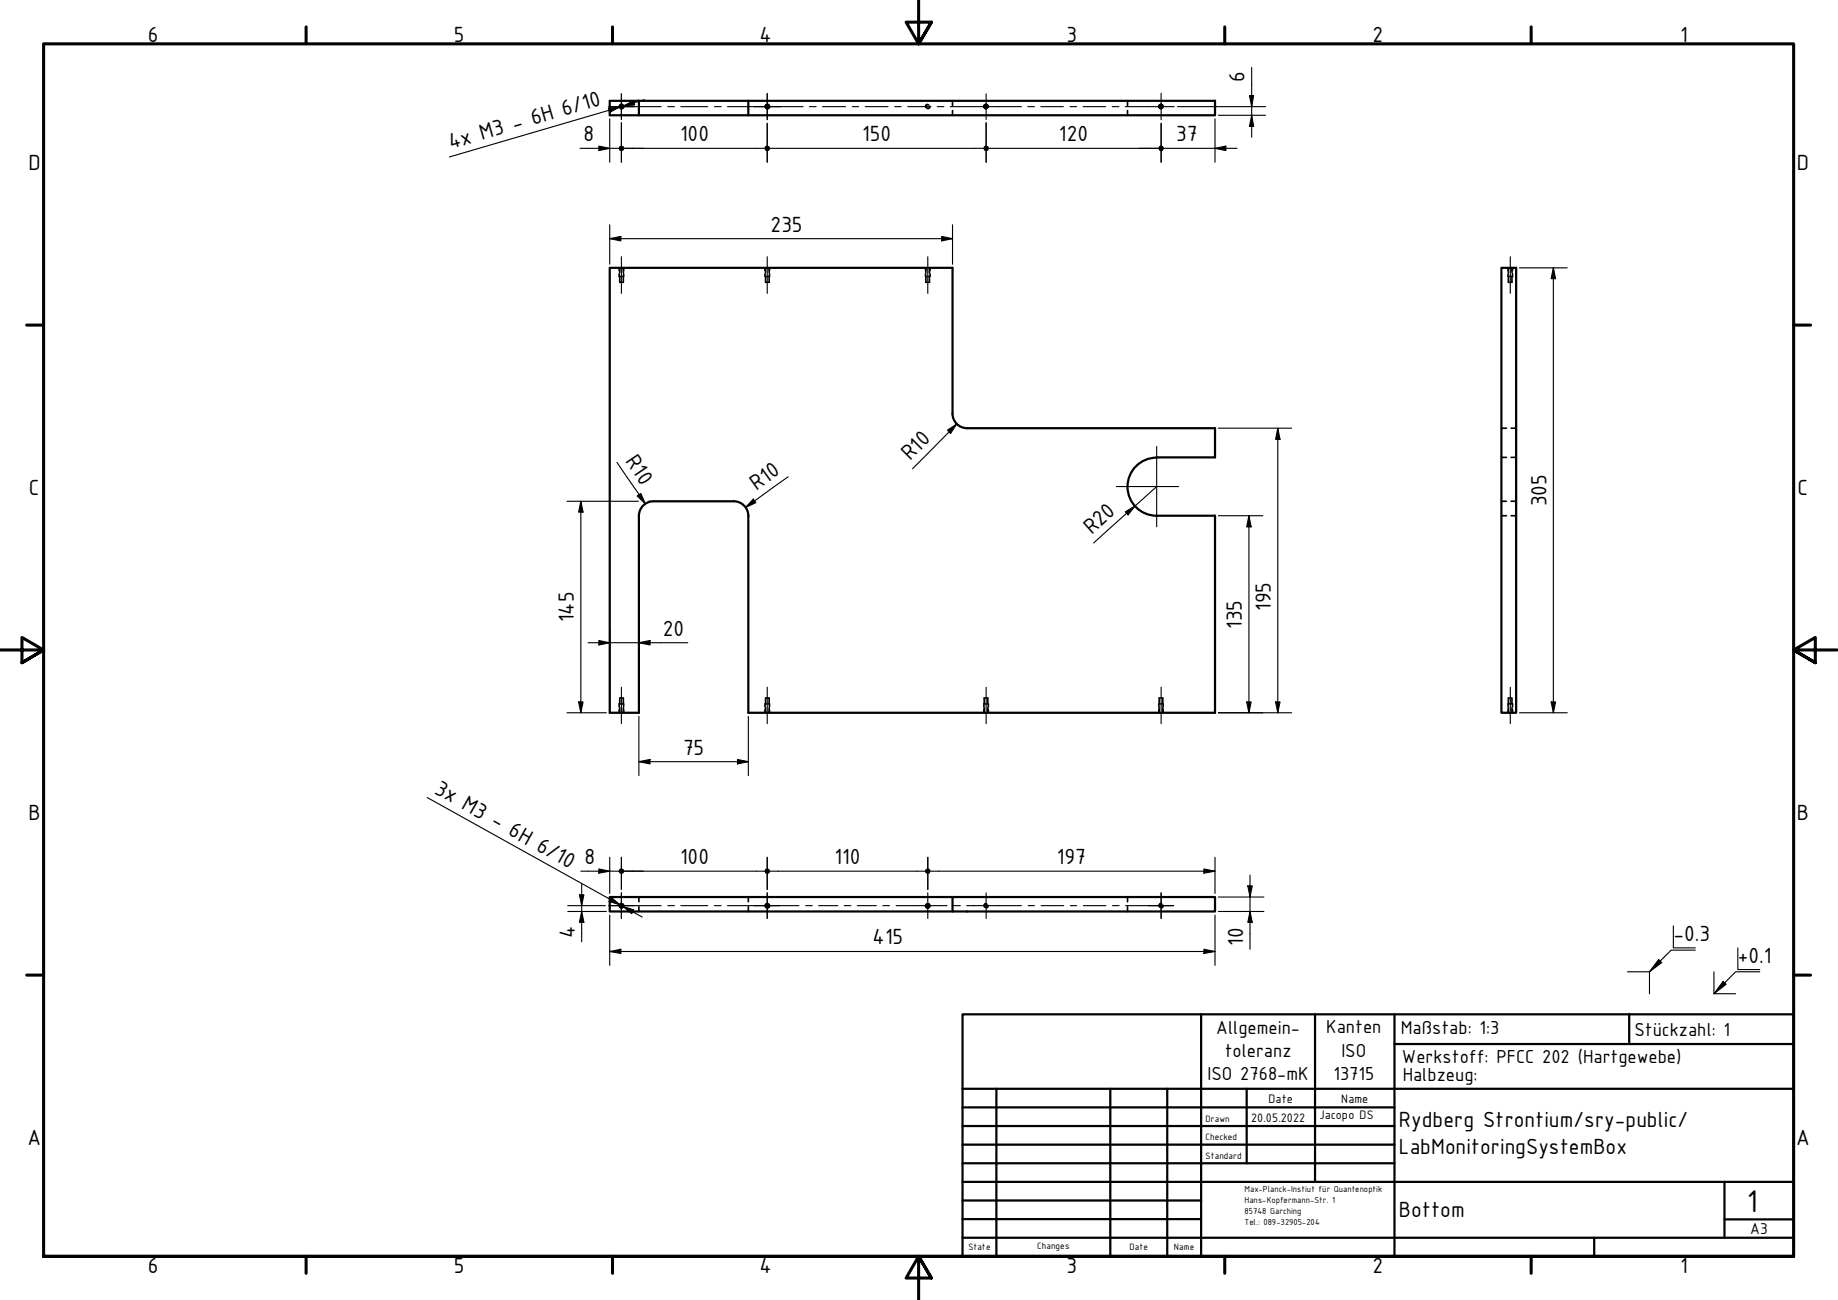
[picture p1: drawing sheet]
<svg xmlns="http://www.w3.org/2000/svg" width="420mm" height="297mm" viewBox="0 0 420 297" stroke-linecap="round" stroke-linejoin="round" font-family="sans-serif">
<!-- layer: Verdeckt (ISO) -->
<g fill="none" stroke="#000" stroke-width=".38">
<path d="M142.4 24.8h-.2M142.6 24.4l-.1 .2M175.7 24.8h-.2M175.9 24.4l-.1 .2M212 23.9l-.3 .1-.1 .4M212.3 24a.44 .44 0 0 0-.7 .4l.3 .4 .4-.1M212.5 24.2v.4l-.3 .2M217.7 23v1.1M217.7 25.3v1M257.7 23v1.1M257.7 25.3v1M141.5 62.5v.7h.4"/>
<path d="M141.5 61.2v.6M141.7 63.4v1.1h.2M141.7 61.2v1.1M142.5 63.4v1.1h-.3M142.5 61.2v1.1M142.6 62.5v.7h-.4M142.6 61.2v.6M174.9 61.2v.6M174.9 62.5v.7h.4M175 63.4v1.1h.3M175 61.2v1.1M175.8 63.4v1.1h-.3"/>
<path d="M175.8 61.2v1.1M175.9 61.2v.6M175.9 62.5v.7h-.3M211.6 62.5v.7h.3M211.6 61.2v.6M211.6 63.4v1.1h.4M211.6 61.2v1.1M212.5 63.4v1.1h-.3M212.5 61.2v1.1M212.6 62.5v.7h-.4M212.6 61.2v.6M344.7 62.5v.7h.4"/>
<path d="M344.7 61.2v.6M344.8 63.4v1.1h.3M344.8 61.2v1.1M345.6 63.4v1.1h-.2M345.6 61.2v1.1M345.8 62.5v.7h-.4M345.8 61.2v.6M343.2 97.8h1.2M345.4 97.8h1.2M343.2 104.5h1.2M343.2 117.8h1.2M343.2 114.5h1.2"/>
<path d="M345.4 104.5h1.2M345.4 117.8h1.2M345.4 114.5h1.2M141.9 159.5h-.2v1.1M142.2 159.5h.3v1.1M175.3 159.5h-.3v1.1M175.5 159.5h.3v1.1M225.3 159.5h-.3v1.1M225.6 159.5h.2v1.1M265.2 159.5h-.2v1.1M265.6 159.5h.2v1.1M345.1 159.5h-.3v1.1"/>
<path d="M345.4 159.5h.2v1.1M141.5 162.2v.7M141.7 161.7v1.2M141.9 160.8h-.4v.7M142.2 160.8h.4v.7M142.5 161.7v1.2M142.6 162.2v.7M174.9 162.2v.7M175 161.7v1.2M175.3 160.8h-.4v.7M175.6 160.8h.3v.7M175.8 161.7v1.2"/>
<path d="M175.9 162.2v.7M224.9 162.2v.7M225 161.7v1.2M225.2 160.8h-.3v.7M225.6 160.8h.3v.7M225.8 161.7v1.2M225.9 162.2v.7M264.9 162.2v.7M265 161.7v1.2M265.2 160.8h-.3v.7M265.6 160.8h.3v.7M265.8 161.7v1.2"/>
<path d="M265.9 162.2v.7M344.7 162.2v.7M344.8 161.7v1.2M345.1 160.8h-.4v.7M345.4 160.8h.4v.7M345.6 161.7v1.2M345.8 162.2v.7M141.7 206.7l-.1 .2M142 206.4l-.2 .2M146 205v1M146 207.2v1.1M171.1 205v1"/>
<path d="M171.1 207.2v1.1M175 206.7l-.1 .2M175.3 206.4l-.2 .2M225.3 206.4l-.4 .6M225.6 206.6h-.4l-.2 .3 .2 .4 .4-.1M225.9 206.9l-.2 .4-.2 .1M257.7 205v1M257.7 207.2v1.1M265.3 206.4l-.4 .6M265.6 206.6h-.4l-.2 .3 .2 .4 .4-.1M265.9 206.9l-.2 .4-.2 .1"/>
</g>
<!-- layer: Sichtbar (ISO) -->
<g fill="none" stroke="#000" stroke-width=".51">
<path d="M146 23h25.1v3.3h-25.1zM146 23h-6.6v3.3h6.6M171.1 23h106.6v3.3h-106.6M343.2 61.2h3.4v101.7h-3.4zM167.7 114.5a3.3 3.3 0 0 1 3.4 3.4M167.8 114.5h-18.4a3.3 3.3 0 0 0-3.3 3.4M171.1 117.8v45.1h106.6v-45.1h-13.3M264.4 104.6a6.6 6.6 0 0 0-6.7 6.6 6.6 6.6 0 0 0 6.7 6.6M264.4 104.5h13.3v-6.7h-56.6a3.3 3.3 0 0 1-3.4-3.3v-33.3h-78.3v101.7h6.6v-45.1M217.7 205h60v3.3h-60zM217.7 205h-78.3v3.3h78.3"/>
<circle cx="142.1" cy="24.3" r=".41"/>
<circle cx="175.4" cy="24.3" r=".41"/>
<circle cx="225.4" cy="24.3" r=".41"/>
<circle cx="265.4" cy="24.3" r=".41"/>
<circle cx="142.1" cy="207" r=".41"/>
<circle cx="175.4" cy="207" r=".41"/>
<circle cx="212.1" cy="207" r=".41"/>
</g>
<!-- layer: Sichtbar schmal (ISO) -->
<path d="M142.6 24.4a.48 .48 0 0 0-.4-.5 .48 .48 0 0 0-.6 .4 .48 .48 0 0 0 .4 .5M175.9 24.4a.48 .48 0 0 0-.4-.5 .48 .48 0 0 0-.6 .4 .48 .48 0 0 0 .4 .5M225.9 24.4a.48 .48 0 0 0-.4-.5 .48 .48 0 0 0-.6 .4 .48 .48 0 0 0 .4 .5M265.9 24.4a.48 .48 0 0 0-.4-.5 .48 .48 0 0 0-.6 .4 .48 .48 0 0 0 .4 .5M142.2 206.5a.48 .48 0 0 1 .4 .5 .48 .48 0 0 1-.6 .4 .48 .48 0 0 1-.4-.5M175.5 206.5a.48 .48 0 0 1 .4 .5 .48 .48 0 0 1-.6 .4 .48 .48 0 0 1-.4-.5M212.1 206.5a.48 .48 0 0 1 .4 .5 .48 .48 0 0 1-.5 .4 .48 .48 0 0 1-.4-.5" fill="none" stroke="#000" stroke-width=".38"/>
<!-- layer: Schraffur (ISO) -->
<path d="M379.2 219.3l.3 .3-2.4 2.4zM377.1 222l2.4-2.4 .4 .3zM393.9 224.3l.7 .6-2.8 2.2z" fill="#000"/>
<!-- layer: Rahmen (ISO) -->
<g fill="none" stroke="#000" stroke-width=".7">
<path d="M70 6.1v3.9M140 6.1v3.9M210 0v10l-2.9-4.9h5.8l-2.9 4.9 2.9-4.9M280 6.1v3.9M350 6.1v3.9M6.1 74.3h3.9M410 74.3h3.9M0 148.5h10l-5-2.8v5.7l5-2.9-5 2.9M420 148.5h-10l5-2.8v5.7l-5-2.9 5 2.9M6.1 222.8h3.9M410 222.8h3.9M10 287.1v-277.1h400v277.1h-400h400"/>
<path d="M70 287.1v3.8M140 287.1v3.8M212.9 292l-2.9-4.9 2.9 4.9h-5.8l2.9-4.9v9.9M280 287.1v3.8M350 287.1v3.8"/>
</g>
<!-- layer: Titel (ISO) -->
<g fill="none" stroke="#000" stroke-width=".51">
<path d="M220 231.8h190v55.3h-190zM274.6 231.8v55.3M300.6 231.8v38.3M318.8 238.6h91.2M318.8 231.8v55.3M372.4 231.8v6.8M220 253h98.8M220 257.3h98.8M220 248.8h190M227.8 248.8v38.3M253.8 248.8v38.3M266.8 248.8v38.3"/>
<path d="M285 248.8v17M220 261.5h98.8M220 265.8h98.8M220 270.1h190M220 274.3h54.6M220 278.6h54.6M394.2 278.6h15.8M394.2 270.1v12.7M220 282.8h190M364.4 282.8v4.3"/>
</g>
<!-- layer: Mittelpunktmarkierung (ISO) -->
<g fill="none" stroke="#000" stroke-width=".25">
<path d="M139.2 24.4h5.8M142 21.4v5.9M172.4 24.4h6M175.4 21.4v5.9M175.4 21.3v6.1M225.4 21.4v5.9M265.4 21.3v6.1M255.2 111.2h14.2M264.4 102v18.4M139.2 206.9h5.8M142 204v5.9M172.5 206.9h5.8"/>
<path d="M175.4 204v5.9M212.1 204v5.9M225.4 204v5.9M262.5 206.9h5.8M265.4 204v5.9"/>
</g>
<g fill="none" stroke="#000" stroke-width=".25">
<path d="M286.1 15.4v16M132.6 33.9h9.4M136.9 33.4l2.5 .5-2.5 .5zM139.4 27.2v9.9M142 28.1v9M142.7 33.9h32.1M175.4 28.2v8.9M176 33.9h48.8M225.4 28.1v9M226.1 33.9h38.7M265.4 33.9h17.4M265.4 28.2v8.9"/>
<path d="M269.2 24.4h20.1M277.7 33.9l2.5-.5v1zM277.7 27.2v9.9M278.5 26.3h10.8M285.6 21.8h1l-.5 2.6zM286.1 26.3l.5 2.6h-1zM139.4 54.5l2.5-.5v1zM139.4 54.5h78.3M139.4 51.4v9M215.3 54l2.4 .5-2.4 .5zM217.7 51.4v9M347.3 61.2h11"/>
<path d="M355.1 61.2l.5 2.5h-1zM355.1 61.2v101.7M216.6 98.3l2.1-1.4-1.4 2.1zM218.7 96.9l-10.1 10.2M278.5 97.8h16.8M292.1 97.8l.5 2.6h-1zM292.1 97.8v65.1M129.6 114.5h16.3M132.8 114.5l.5 2.5h-1zM132.8 114.5v48.4M141 105.6l6.5 9.5M145.7 113.3l.8-.5 1 2.3z"/>
<path d="M148.2 114.5h.4M172.2 114l.6 .9-2.4 1zM180.1 109l-9.7 6.9M257.2 117l2.3-1.4-1.6 2.1zM264.4 111.2l-14.4 12.9M278.5 117.8h10.2M285.5 117.8l.5 2.6h-1zM285.5 117.8v45.1M134.4 146.9h22.8M136.9 146.4l2.5 .5-2.5 .5zM139.4 143.7v18.3M146 146.9l2.6-.5v1z"/>
<path d="M146 143.7v18.3M129.6 162.9h9M132.3 160.4h1l-.5 2.5zM146 174l2.6-.5v1zM146 163.7v13.5M146 174h25.1M168.6 173.5l2.5 .5-2.5 .5zM171.1 163.7v13.5M278.5 162.9h16.8M285 160.4h1l-.5 2.5zM291.6 160.4h1l-.5 2.5zM347.3 162.9h11"/>
<path d="M354.6 160.4h1l-.5 2.5zM132.8 199.1h9.2M136.9 198.6l2.5 .5-2.5 .4zM139.4 195.9v8.2M142 195.9v7.3M142.7 199.1h32.1M175.4 195.9v7.3M176 199.1h35.5M212.1 195.9v7.3M212.7 199.1h65M275.2 198.6l2.5 .5-2.5 .4zM277.7 195.9v8.2"/>
<path d="M285.8 199.9v17M129.8 208.3h8.8M129.8 206.9h8.6M132.5 204.5h1l-.5 2.4zM133 208.3l.5 2.4h-1zM133 201.9v13.3M139.4 217.4l2.5-.5v1zM139.4 209.1v11.5M139.4 217.4h138.3M275.2 216.9l2.5 .5-2.5 .5zM277.7 209.1v11.5M278.5 208.3h10.4"/>
<path d="M278.5 205h10.4M285.2 202.4h1.1l-.5 2.6zM285.8 208.3l.5 2.4h-1.1z"/>
</g>
<g fill="#000">
<path d="M136.9 33.4l2.5 .5-2.5 .5z" fill-rule="evenodd"/>
<path d="M277.7 33.9l2.5-.5v1z" fill-rule="evenodd"/>
<path d="M285.6 21.8h1l-.5 2.6z" fill-rule="evenodd"/>
<path d="M286.1 26.3l.5 2.6h-1z" fill-rule="evenodd"/>
<path d="M139.4 54.5l2.5-.5v1z" fill-rule="evenodd"/>
<path d="M215.3 54l2.4 .5-2.4 .5z" fill-rule="evenodd"/>
<path d="M355.1 61.2l.5 2.5h-1z" fill-rule="evenodd"/>
<path d="M216.6 98.3l2.1-1.4-1.4 2.1z" fill-rule="evenodd"/>
<path d="M132.8 114.5l.5 2.5h-1z" fill-rule="evenodd"/>
<path d="M145.7 113.3l.8-.5 1 2.3z" fill-rule="evenodd"/>
<path d="M172.2 114l.6 .9-2.4 1z" fill-rule="evenodd"/>
<path d="M257.2 117l2.3-1.4-1.6 2.1z" fill-rule="evenodd"/>
<path d="M292.1 97.8l.5 2.6h-1z" fill-rule="evenodd"/>
<path d="M285.5 117.8l.5 2.6h-1z" fill-rule="evenodd"/>
<path d="M136.9 146.4l2.5 .5-2.5 .5z" fill-rule="evenodd"/>
<path d="M146 146.9l2.6-.5v1z" fill-rule="evenodd"/>
<path d="M132.3 160.4h1l-.5 2.5z" fill-rule="evenodd"/>
<path d="M146 174l2.6-.5v1z" fill-rule="evenodd"/>
<path d="M168.6 173.5l2.5 .5-2.5 .5z" fill-rule="evenodd"/>
<path d="M285 160.4h1l-.5 2.5z" fill-rule="evenodd"/>
<path d="M291.6 160.4h1l-.5 2.5z" fill-rule="evenodd"/>
<path d="M354.6 160.4h1l-.5 2.5z" fill-rule="evenodd"/>
<path d="M136.9 198.6l2.5 .5-2.5 .4z" fill-rule="evenodd"/>
<path d="M275.2 198.6l2.5 .5-2.5 .4z" fill-rule="evenodd"/>
<path d="M132.5 204.5h1l-.5 2.4z" fill-rule="evenodd"/>
<path d="M133 208.3l.5 2.4h-1z" fill-rule="evenodd"/>
<path d="M139.4 217.4l2.5-.5v1z" fill-rule="evenodd"/>
<path d="M275.2 216.9l2.5 .5-2.5 .5z" fill-rule="evenodd"/>
<path d="M285.2 202.4h1.1l-.5 2.6z" fill-rule="evenodd"/>
<path d="M285.8 208.3l.5 2.4h-1.1z" fill-rule="evenodd"/>
<circle cx="142" cy="33.9" r=".63"/>
<circle cx="175.4" cy="33.9" r=".63"/>
<circle cx="225.4" cy="33.9" r=".63"/>
<circle cx="265.4" cy="33.9" r=".62"/>
<circle cx="142" cy="199" r=".62"/>
<circle cx="175.4" cy="199" r=".62"/>
<circle cx="175.4" cy="199.1" r=".63"/>
<circle cx="212.1" cy="199" r=".62"/>
<circle cx="212.1" cy="199.1" r=".63"/>
</g>
<!-- layer: Skizziergeometrie (ISO) -->
<path d="M379.2 219.3l.7 .6-2.8 2.1zM382.5 211.6v5h5M387.5 217.1h-5.5l-4.9 4.9M397.3 216.6v4.9h5M372 222h5.1v5.1M391.8 222v5.1M393.9 224.3l.7 .6-2.8 2.2zM402.3 222h-5.6l-4.9 5.1h4.9" fill="none" stroke="#000" stroke-width=".25"/>
<!-- layer: Mittellinie (ISO) -->
<g fill="none" stroke="#000" stroke-width=".25">
<path d="M139.2 24.4h11.9M152.7 24.4h1.5M155.6 24.4h6.2M163.3 24.4h1.5M166.3 24.4h17.3M185 24.4h1.6M188 24.4h5.3M194.8 24.4h1.5M197.8 24.4h5.2M204.5 24.4h1.5M207.5 24.4h5.3M214.2 24.4h1.6"/>
<path d="M217.2 24.4h16.3M234.9 24.4h1.6M237.9 24.4h5.2M244.6 24.4h1.5M247.6 24.4h5.1M254.3 24.4h1.5M257.2 24.4h11.2M142 58.7v8.3M175.4 58.7v8.3M212.1 58.7v8.3M345.2 58.7v8.3M142 157v8.3"/>
<path d="M175.4 157v8.3M225.4 157v8.3M265.4 157v8.3M345.2 157v8.3M139.2 206.9h11.9M152.7 206.9h1.5M155.6 206.9h6.2M163.3 206.9h1.5M166.3 206.9h16.3M184.1 206.9h1.6M187.1 206.9h4.4M193 206.9h1.5"/>
<path d="M196 206.9h4.3M201.8 206.9h1.5M204.9 206.9h11.6M218 206.9h1.5M221 206.9h12.5M235 206.9h1.5M238 206.9h5.1M244.7 206.9h1.4M247.6 206.9h5.2M254.3 206.9h1.5M257.3 206.9h11"/>
</g>
<!-- layer: Symbol (ISO) -->
<path d="M139.1 24.7l2.5-.2-2.3 1.2zM139.2 25.2l2.4-.7-38.9 11.4M142.6 24.2l2.2-1.2 .3 1zM147.3 22.8l-4.7 1.4M97.7 182.2l44 24.5-2.2-1.2M139.8 205.1l1.9 1.6-2.4-.7zM142.4 207.1l2.4 .8-.4 .9zM142.4 207.1l4.4 2.4" fill="none" stroke="#000" stroke-width=".25"/>
<g fill="#000">
<path d="M139.1 24.7l2.5-.2-2.3 1.2z" fill-rule="evenodd"/>
<path d="M142.6 24.2l2.2-1.2 .3 1z" fill-rule="evenodd"/>
<path d="M139.8 205.1l1.9 1.6-2.4-.7z" fill-rule="evenodd"/>
<path d="M142.4 207.1l2.4 .8-.4 .9z" fill-rule="evenodd"/>
</g>
<text font-size="7.7" x="399.4" y="276.8">1</text>
<g font-size="5.4">
<text x="33.8" y="9.6">6</text>
<text x="103.8" y="9.6">5</text>
<text x="173.6" y="9.6">4</text>
<text x="243.8" y="9.6">3</text>
<text x="313.8" y="9.6">2</text>
<text x="384.1" y="9.6">1</text>
<text x="284.5" y="18.7" transform="rotate(-90 284.5 18.7)">6</text>
<text x="103.1" y="34.1" transform="rotate(-16 103.1 34.1)">4x M3 - 6H 6/10</text>
<text x="133.3" y="32.3">8</text>
<text x="155.4" y="32.3">100</text>
<text x="197.1" y="32.3">150</text>
<text x="242.1" y="32.3">120</text>
<text x="268.9" y="32.3">37</text>
<text x="6.5" y="38.9">D</text>
<text x="410.8" y="38.9">D</text>
<text x="176.1" y="52.9">235</text>
<text x="142.8" y="105.4" transform="rotate(56 142.8 105.4)">R10</text>
<text x="208" y="105.4" transform="rotate(-45 208 105.4)">R10</text>
<text x="6.6" y="113.1">C</text>
<text x="172.9" y="112.2" transform="rotate(-36 172.9 112.2)">R10</text>
<text x="410.9" y="113.1">C</text>
<text x="353.5" y="115.7" transform="rotate(-90 353.5 115.7)">305</text>
<text x="249.6" y="122.4" transform="rotate(-42 249.6 122.4)">R20</text>
<text x="131.2" y="142.2" transform="rotate(-90 131.2 142.2)">145</text>
<text x="283.9" y="143.7" transform="rotate(-90 283.9 143.7)">135</text>
<text x="290.5" y="139.6" transform="rotate(-90 290.5 139.6)">195</text>
<text x="151.5" y="145.3">20</text>
<text x="156.1" y="172.5">75</text>
<text x="99.1" y="181.3" transform="rotate(29 99.1 181.3)">3x M3 - 6H 6/10</text>
<text x="6.5" y="187.4">B</text>
<text x="410.8" y="187.4">B</text>
<text x="133.6" y="197.4">8</text>
<text x="155.4" y="197.4">100</text>
<text x="190.8" y="197.4">110</text>
<text x="241.6" y="197.4">197</text>
<text x="131.4" y="214.4" transform="rotate(-90 131.4 214.4)">4</text>
<text x="199.5" y="215.8">415</text>
<text x="382.5" y="215.1">-0.3</text>
<text x="284.2" y="216.1" transform="rotate(-90 284.2 216.1)">10</text>
<text x="397.3" y="220.1">+0.1</text>
<text x="319.8" y="257.5">Rydberg Strontium/sry-public/</text>
<text x="6.3" y="261.7">A</text>
<text x="319.8" y="263.8">LabMonitoringSystemBox</text>
<text x="410.6" y="261.7">A</text>
<text x="319.8" y="278.2">Bottom</text>
<text x="33.8" y="290.9">6</text>
<text x="103.8" y="290.9">5</text>
<text x="173.6" y="290.9">4</text>
<text x="243.8" y="290.9">3</text>
<text x="313.8" y="290.9">2</text>
<text x="384.1" y="290.9">1</text>
</g>
<g font-size="4.6">
<text x="278" y="236.2">Allgemein-</text>
<text x="303.1" y="236.1">Kanten</text>
<text x="320.2" y="236.3">Maßstab: 1:3</text>
<text x="373.6" y="236.7">Stückzahl: 1</text>
<text x="280" y="241.5">toleranz</text>
<text x="306.6" y="241.5">ISO</text>
<text x="320.5" y="243">Werkstoff: PFCC 202 (Hartgewebe)</text>
<text x="276" y="246.9">ISO 2768-mK</text>
<text x="304.8" y="246.8">13715</text>
<text x="320.7" y="247">Halbzeug:</text>
</g>
<text font-size="3.9" x="400.1" y="282">A3</text>
<g font-size="3">
<text x="286" y="256.3">20.05.2022</text>
<text x="290" y="252">Date</text>
<text x="301.6" y="255.7">Jacopo DS</text>
<text x="306.6" y="252">Name</text>
</g>
<g font-size="2.3">
<text x="275.6" y="256.3">Drawn</text>
<text x="275.6" y="260.5">Checked</text>
<text x="275.6" y="264.8">Standard</text>
<text x="221.4" y="285.7">State</text>
<text x="237.1" y="285.4">Changes</text>
<text x="258.2" y="285.7">Date</text>
<text x="268.4" y="285.7">Name</text>
</g>
<g font-size="2.2">
<text x="284.5" y="272.4">Max-Planck-Instiut für Quantenoptik</text>
<text x="284.5" y="274.9">Hans-Kopfermann-Str. 1</text>
<text x="284.5" y="277.4">85748 Garching</text>
<text x="284.5" y="279.9">Tel.: 089-32905-204</text>
</g>
</svg>
